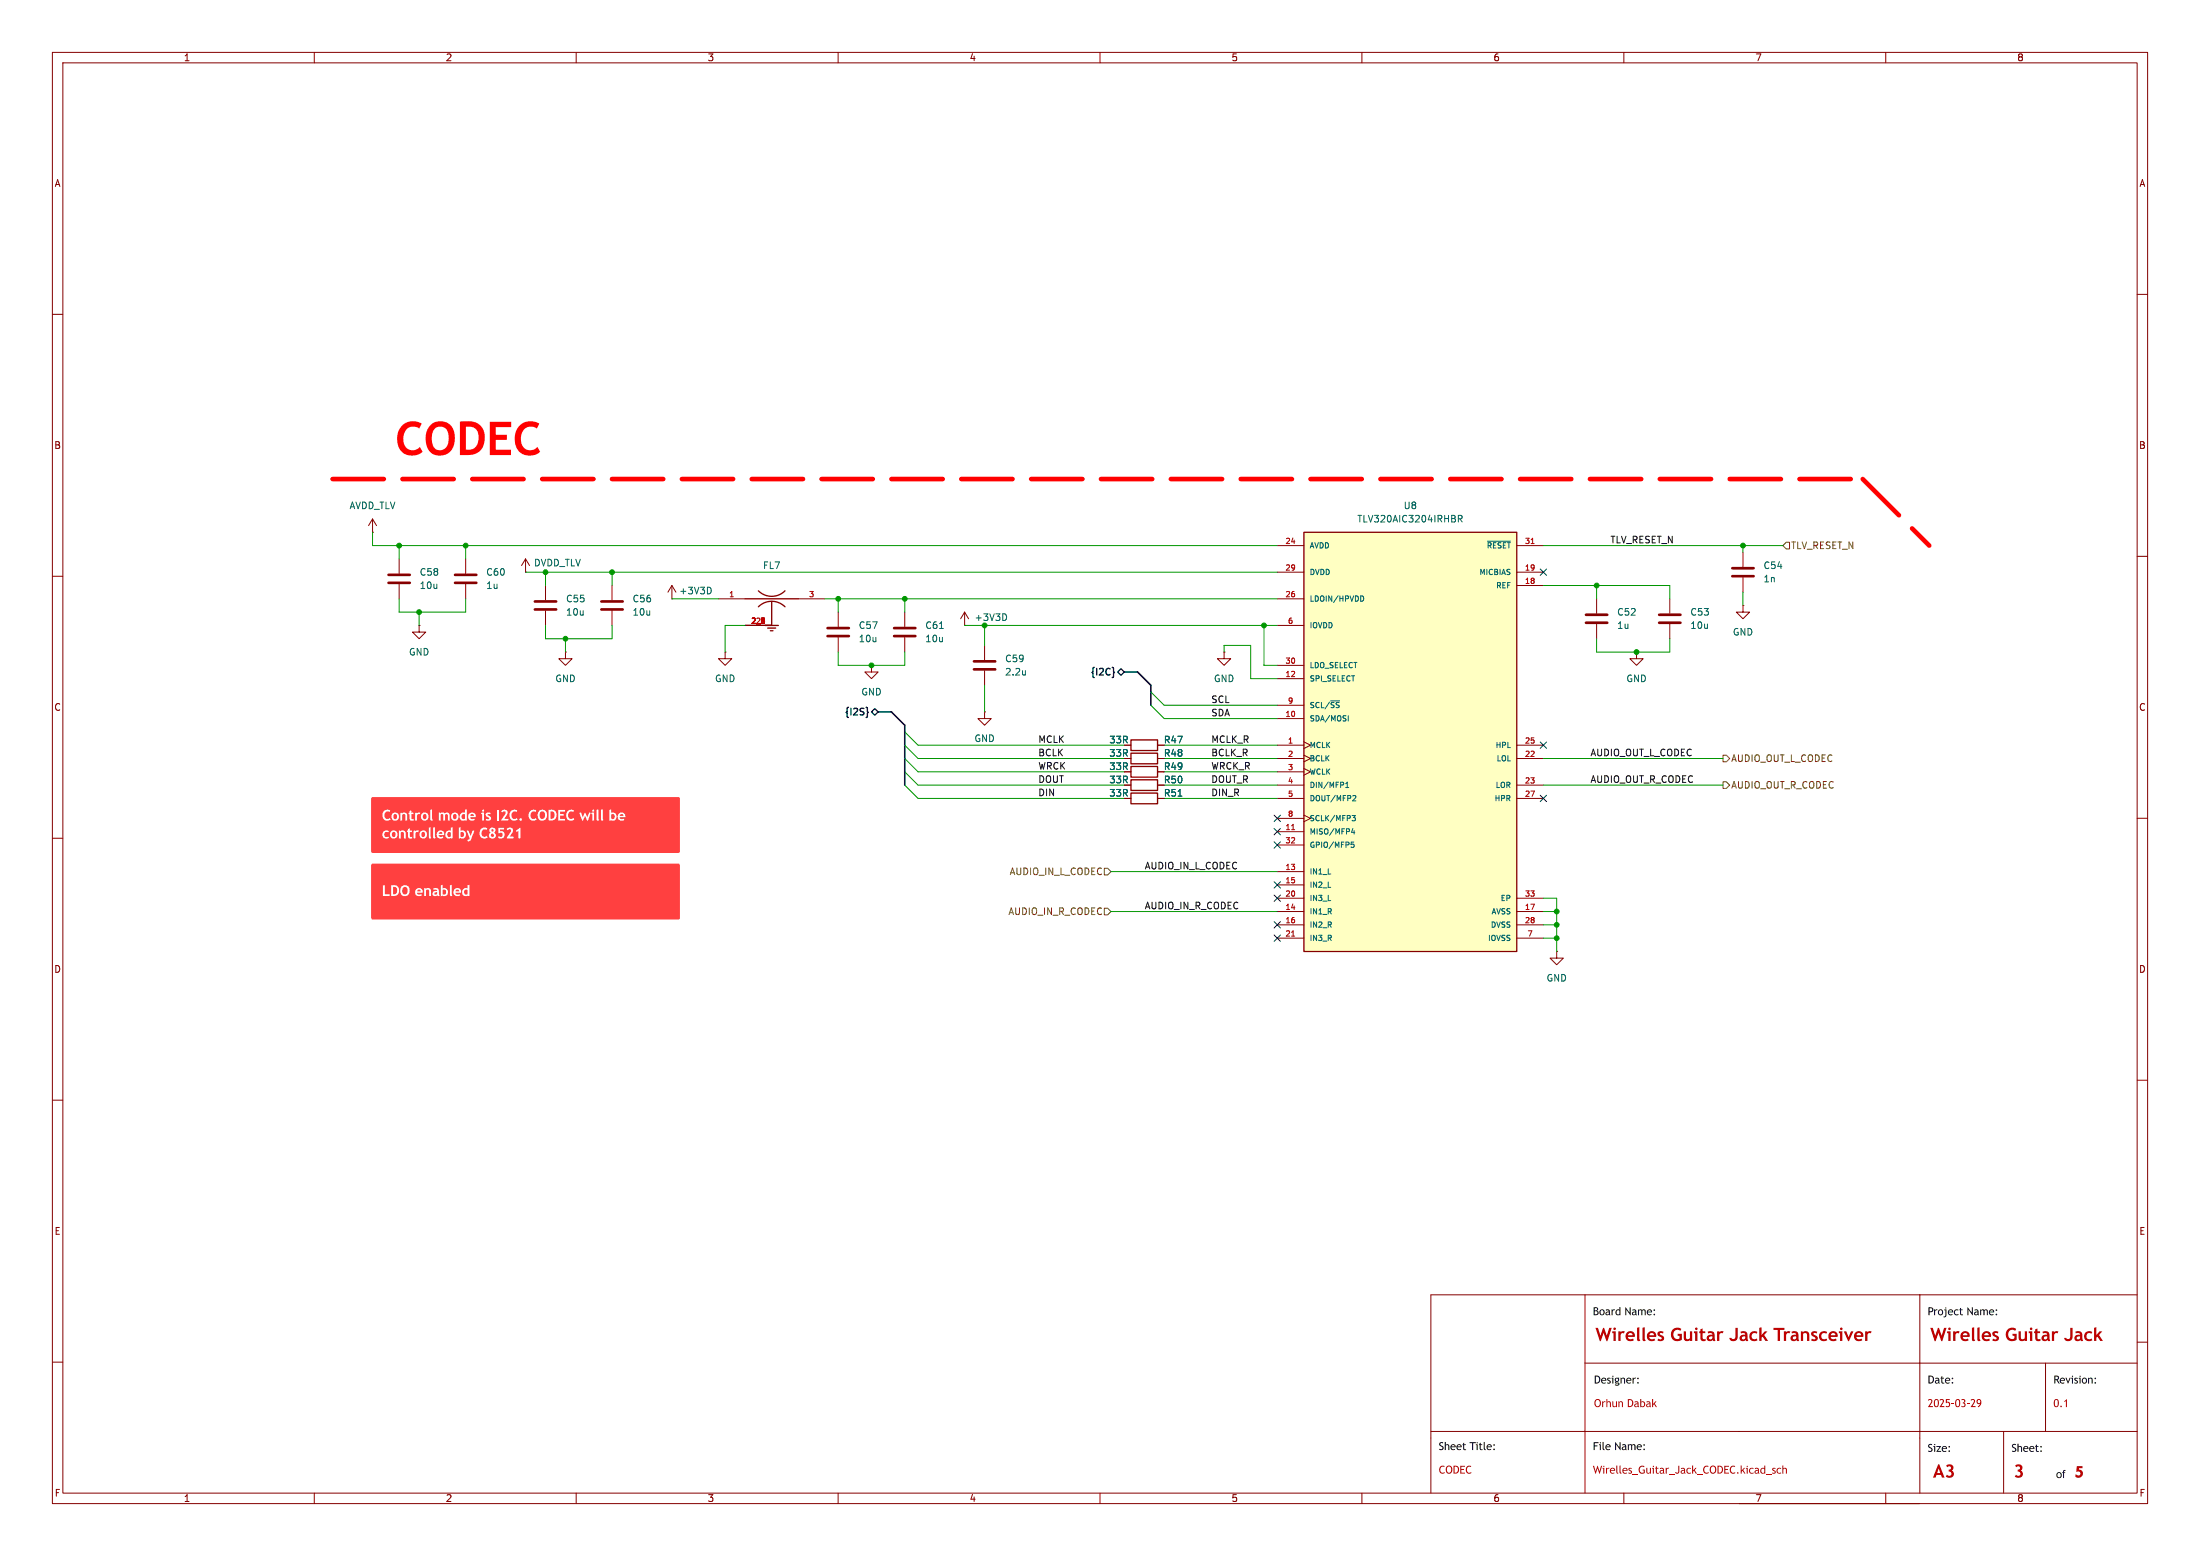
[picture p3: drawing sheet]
<svg xmlns="http://www.w3.org/2000/svg" width="420mm" height="297mm" viewBox="0 0 420 297" stroke-linecap="round" stroke-linejoin="round" font-family="sans-serif">
<g fill="none" stroke="#840000" stroke-width=".19">
<path d="M10 10h400v277h-400zM12 12h396v273h-396zM60 10v2M110 10v2M160 10v2M210 10v2M260 10v2M310 10v2M360 10v2M10 60h2M408 56.2h2M10 110h2"/>
<path d="M408 106.2h2M10 160h2M408 156.2h2M10 210h2M408 206.2h2M10 260h2M302.6 247.2v37.8M366.5 247.1v37.9M408 256.2h2M408 247.1h-134.8v37.9M273.2 273.2h134.8M302.6 260.2h105.4"/>
<path d="M382.5 273.2v11.8M390.5 260.2v13M60 285v2M110 285v2M160 285v2M210 285v2M260 285v2M310 285v2M332 287h34.5M360 285v2"/>
</g>
<g fill="#ff4040">
<path d="M71.1 165.1h58.4v10.2h-58.4z"/>
<path d="M71.1 152.4h58.4v10.2h-58.4z"/>
</g>
<g fill="none" stroke="#840000" stroke-width=".51">
<path d="M74.2 111.3h4M74.2 109.7h4M86.9 111.3h4M86.9 109.7h4M102.1 116.3h4.1M102.1 114.8h4.1M114.8 116.3h4.1M114.8 114.8h4.1M158 119.9h4.1M316.7 118.9h4.1M316.7 117.3h4.1M158 121.4h4.1"/>
<path d="M185.9 127.8h4.1M185.9 126.2h4.1"/>
</g>
<g fill="none" stroke="#840000" stroke-width=".19">
<path d="M71.1 99.1l-.7 1.2M71.1 99.1v2.5M71.1 99.1l.8 1.2M71.1 101.6h.1M76.2 106.7v2.8M76.2 111.5v2.8M80 119.4v1.3h1.3l-1.3 1.2-1.3-1.2h1.3M80 119.4h.1M88.9 106.7v2.8M88.9 111.5v2.8M104.1 111.8v2.8M104.1 116.6v2.8"/>
<path d="M116.8 111.8v2.8M116.8 116.6v2.8M160 116.8v2.8M318.8 114.3v2.8M318.8 119.1v2.8M160 121.7v2.8M188 135.9v1.3h1.2l-1.2 1.2-1.3-1.2h1.3M188 135.9h.1M188 123.2v2.8M188 128v2.8M233.7 124.5v1.2h1.2l-1.2 1.3-1.3-1.3h1.3M233.7 124.5h.1"/>
<path d="M214.6 152.4h1.3M214.6 147.3h1.3M214.6 142.2h1.3M214.6 149.9h1.3M221 152.4h1.2M221 147.3h1.2M221 142.2h1.2M221 149.9h1.2M297.2 181.6v1.3h1.2l-1.2 1.3-1.3-1.3h1.3M297.2 181.6h.1"/>
</g>
<path d="M215.9 151.4h5.1v2h-5.1zM215.9 146.3h5.1v2h-5.1zM215.9 141.2h5.1v2.1h-5.1zM215.9 148.8h5.1v2.1h-5.1z" fill="none" stroke="#840000" stroke-width=".25"/>
<path d="M195.8 128v.8M195.8 128.7l-.1 .1M224.9 152h.7" fill="none" stroke="#006464" stroke-width=".19"/>
<path d="M248.9 101.6h40.7v80h-40.7z" fill="#ffffc2"/>
<path d="M142.2 114.3h10.2M144.8 112.8a3.6 3.6 0 0 0 5.1 0M144.8 115.8a3.6 3.6 0 0 1 5.1 0M146 119.4h2.6M146.6 119.9h1.5M147.3 114.8v4.6M248.9 101.6h40.7v80h-40.7zM147.1 120.4h.5M215.9 143.8h5.1v2h-5.1z" fill="none" stroke="#840000" stroke-width=".25"/>
<g fill="none" stroke="#840000" stroke-width=".19">
<path d="M100.3 109.2h.1M100.3 106.7l-.7 1.3M100.3 106.7v2.5M100.3 106.7l.8 1.3M128.3 114.3h.1M128.3 111.8l.7 1.2M128.3 111.8v2.5M128.3 111.8l-.8 1.2M137.2 114.3h5M142.2 119.4h5.1M152.4 114.3h5.1M172.7 116.8v2.8"/>
<path d="M184.1 119.4h.1M184.1 116.8l.8 1.3M184.1 116.8v2.6M184.1 116.8l-.7 1.3M243.8 109.2h5.1M243.8 104.1h5.1M243.8 114.3h5.1M243.8 119.4h5.1M289.6 111.8h5M289.6 109.2h5M289.6 104.1h5M304.8 114.3v2.8"/>
<path d="M304.8 119.1v2.8M332.7 115.6v1.2h1.3l-1.3 1.3-1.2-1.3h1.2M332.7 115.6h.1M332.7 105.4v2.8M332.7 110.2v2.8M107.9 124.5v1.2h1.3l-1.3 1.3-1.2-1.3h1.2M107.9 124.5h.1M138.4 124.5v1.2h1.3l-1.3 1.3-1.2-1.3h1.2M138.4 124.5h.1M166.4 127v1.3h1.2l-1.2 1.2-1.3-1.2h1.3M166.4 127h.1M172.7 121.7v2.8"/>
<path d="M243.8 137.2h5.1M243.8 129.5h5.1M243.8 127h5.1M243.8 134.6h5.1M312.4 124.5v1.2h1.3l-1.3 1.3-1.3-1.3h1.3M312.4 124.5h.1M214.6 142.2h1.3M214.6 144.8h1.3M214.6 149.9h1.3M214.6 152.4h1.3M214.6 147.3h1.3M221 142.2h1.2"/>
<path d="M221 144.8h1.2M221 149.9h1.2M221 152.4h1.2M221 147.3h1.2M243.8 142.2h5.1M243.8 158.8h5.1M243.8 144.8h5.1M243.8 149.9h5.1M243.8 152.4h5.1M243.8 147.3h5.1M243.8 156.2h5.1M248.9 141.6l1.3 .6-1.3 .7"/>
<path d="M248.9 144.1l1.3 .7-1.3 .6M248.9 146.7l1.3 .6-1.3 .7M248.9 155.6l1.3 .6-1.3 .6M289.6 142.2h5M289.6 144.8h5M289.6 149.9h5M289.6 152.4h5M243.8 166.4h5.1M243.8 174h5.1M243.8 168.9h5.1M243.8 176.5h5.1M243.8 171.5h5.1"/>
<path d="M243.8 179.1h5.1M243.8 161.3h5.1M289.6 174h5M289.6 176.5h5M289.6 171.5h5M289.6 179.1h5"/>
</g>
<g fill="none" stroke="#006464" stroke-width=".19">
<path d="M278.4 99h.6l.1-.2v-.3l-.7-.1v1.2M278.7 99l.4 .6M135.5 112.1l.3 .5-.3 .7M179.4 120h.7M191.9 117.2l.3 .5-.3 .7M260 113.7a.55 .55 0 0 1 .3 .6 .55 .55 0 0 1-.3 .5M283.9 103.3h4.4M254 133.8h1.7M257.4 136.6v1M224.9 152h.7M256.9 150.3h.6M256.9 149.6l.3-.3v1"/>
<path d="M258.1 155.7h.6l-.3 .3 .3 .1v.5h-.5M258.3 158.1l-.3 .8h.6M258.4 151.8l.3 .1 .1 .2-.6 .8h.6M258.5 158.5v.7M258 160.7h.5M258.1 161.1h.2l.2 .2-.1 .4-.3 .1"/>
</g>
<path d="M292.3 103.8h.6M246.6 158.4h.6M246.6 178.7h.6" fill="none" stroke="#a90000" stroke-width=".19"/>
<path d="M170.7 119.9h4.1M302.8 118.9h4M302.8 117.3h4M330.7 110h4.1M330.7 108.5h4.1M170.7 121.4h4.1" fill="none" stroke="#840000" stroke-width=".51"/>
<path d="M341 103.5h.6v1.3h-.6l-.6-.7zM328.9 144.1h.7l.6 .7-.6 .6h-.7zM328.9 149.2h.7l.6 .7-.6 .6h-.7zM210.8 173.4h.7l.6 .6-.6 .6h-.7zM210.8 165.7h.7l.6 .7-.6 .6h-.7z" fill="none" stroke="#725600" stroke-width=".19"/>
<path d="M165.4 135l.2 .2v.6l.2 .2-.2 .2v.6l-.2 .1M166.4 135.9l.6-.6 .6 .6-.6 .6zM212.5 127.5l.1 .7 .2 .2-.2 .1-.1 .8M213.4 128.3l.6-.7 .6 .7-.6 .6z" fill="none" stroke="#000084" stroke-width=".25"/>
<path d="M71.1 152.4h58.4v10.2h-58.4zM71.1 165.1h58.4v10.2h-58.4z" fill="none" stroke="#ff4040" stroke-width=".51"/>
<path d="M63.5 91.4h292.1M355.6 91.4l12.7 12.7" fill="none" stroke="#f00" stroke-width=".89" stroke-dasharray="9.8 3.6"/>
<path d="M167.6 135.9h2.6l2.5 2.5v11.5M214.6 128.3h2.6l2.5 2.5v3.8" fill="none" stroke="#000084" stroke-width=".3"/>
<g fill="none" stroke="#009600" stroke-width=".19">
<path d="M71.1 101.6v2.5h172.7M76.2 114.3v2.5h12.7v-2.5M76.2 104.1v2.6M80 116.8v2.6M88.9 104.1v2.6M100.3 109.2h143.5M104.1 119.4v2.5h12.7v-2.5M104.1 109.2v2.6M116.8 109.2v2.6M128.3 114.3h8.9M142.2 119.4h-3.8v5.1M157.5 114.3h86.3"/>
<path d="M160 114.3v2.5M172.7 114.3v2.5M184.1 119.4h59.7M188 119.4v3.8M241.3 119.4v7.6h2.5M294.6 104.1h45.8M294.6 111.8h24.2v2.5M304.8 111.8v2.5M332.7 104.1v1.3M332.7 113v2.6M107.9 121.9v2.6M160 124.5v2.5h12.7v-2.5"/>
<path d="M172.7 139.7l2.6 2.5h39.3M188 130.8v5.1M219.7 132.1l2.5 2.5h21.6M219.7 134.6l2.5 2.6h21.6M233.7 124.5v-1.3h5.1v6.3h5M304.8 121.9v2.6h14v-2.6M172.7 142.2l2.6 2.6h39.3M172.7 147.3l2.6 2.6h39.3M172.7 149.9l2.6 2.5h39.3M172.7 144.8l2.6 2.5h39.3M222.2 144.8h21.6M222.2 142.2h21.6"/>
<path d="M222.2 149.9h21.6M222.2 152.4h21.6M222.2 147.3h21.6M294.6 144.8h34.3M294.6 149.9h34.3M212.1 174h31.7M212.1 166.4h31.7M294.6 171.5h2.6v10.1M294.6 174h2.6M294.6 176.5h2.6M294.6 179.1h2.6"/>
</g>
<g fill="none" stroke="#000084" stroke-width=".19">
<path d="M294 108.6l1.2 1.2M295.2 108.6l-1.2 1.2M243.2 158.1l1.2 1.3M243.2 155.6l1.2 1.2M244.4 158.1l-1.2 1.3M244.4 155.6l-1.2 1.2M294 141.6l1.2 1.2M294 151.8l1.2 1.2M295.2 141.6l-1.2 1.2M295.2 151.8l-1.2 1.2M243.2 168.3l1.2 1.2M243.2 175.9l1.2 1.2"/>
<path d="M243.2 178.5l1.2 1.2M243.2 170.8l1.2 1.3M243.2 160.7l1.2 1.2M244.4 168.3l-1.2 1.2M244.4 175.9l-1.2 1.2M244.4 178.5l-1.2 1.2M244.4 170.8l-1.2 1.3M244.4 160.7l-1.2 1.2"/>
</g>
<g fill="#009600" stroke="#009600" stroke-width=".19">
<circle cx="188" cy="119.4" r=".46"/>
<circle cx="297.2" cy="176.5" r=".46"/>
<circle cx="241.3" cy="119.4" r=".46"/>
<circle cx="297.2" cy="179.1" r=".46"/>
<circle cx="104.1" cy="109.2" r=".46"/>
<circle cx="76.2" cy="104.1" r=".46"/>
<circle cx="88.9" cy="104.1" r=".46"/>
<circle cx="80" cy="116.8" r=".46"/>
<circle cx="116.8" cy="109.2" r=".46"/>
<circle cx="297.2" cy="174" r=".46"/>
<circle cx="312.4" cy="124.5" r=".46"/>
<circle cx="304.8" cy="111.8" r=".46"/>
<circle cx="332.7" cy="104.1" r=".46"/>
<circle cx="172.7" cy="114.3" r=".46"/>
<circle cx="160" cy="114.3" r=".46"/>
<circle cx="107.9" cy="121.9" r=".46"/>
<circle cx="166.4" cy="127" r=".46"/>
</g>
<text font-size="8.8" fill="#f00" x="75.5" y="89.4">CODEC</text>
<g font-size="3.5" fill="#c20000">
<text x="304.6" y="257">Wirelles Guitar Jack Transceiver</text>
<text x="368.5" y="257">Wirelles Guitar Jack</text>
<text x="369" y="283.1">A3</text>
<text x="384.4" y="283.1">3</text>
<text x="396" y="282.9">5</text>
</g>
<g font-size="2.8" fill="#fff">
<text x="72.9" y="157.4">Control mode is I2C. CODECwill be</text>
<text x="72.9" y="160.9">controlled by C8521</text>
<text x="72.9" y="171.8">LDOenabled</text>
</g>
<g font-size="2.1">
<text x="304.1" y="251.7">Board Name:</text>
<text x="368" y="251.7">Project Name:</text>
<text x="304.3" y="264.7">Designer:</text>
<text x="368" y="264.7">Date:</text>
<text x="392" y="264.7">Revision:</text>
<text x="274.7" y="277.4">Sheet Title:</text>
<text x="304.1" y="277.4">File Name:</text>
<text x="368" y="277.7">Size:</text>
<text x="384" y="277.7">Sheet:</text>
<text x="392.5" y="282.7">of</text>
</g>
<g font-size="2.1" fill="#c20000">
<text x="304.3" y="269.2">Orhun Dabak</text>
<text x="368" y="269.2">2025-03-29</text>
<text x="392" y="269.2">0.1</text>
<text x="274.7" y="281.9">CODEC</text>
<text x="304.1" y="281.9">Wirelles_Guitar_Jack_CODEC.kicad_sch</text>
</g>
<g font-size="1.8" fill="#840000">
<text x="35" y="11.9">1</text>
<text x="85" y="11.9">2</text>
<text x="135" y="11.9">3</text>
<text x="185" y="11.9">4</text>
<text x="235" y="11.9">5</text>
<text x="285" y="11.9">6</text>
<text x="335" y="11.9">7</text>
<text x="385" y="11.9">8</text>
<text x="10.3" y="35.9">A</text>
<text x="408.3" y="35.9">A</text>
<text x="10.3" y="85.9">B</text>
<text x="408.2" y="85.9">B</text>
<text x="10.3" y="135.9">C</text>
<text x="408.2" y="135.9">C</text>
<text x="10.3" y="185.9">D</text>
<text x="408.2" y="185.9">D</text>
<text x="10.3" y="235.9">E</text>
<text x="408.3" y="235.9">E</text>
<text x="10.3" y="285.9">F</text>
<text x="35" y="286.9">1</text>
<text x="85" y="286.9">2</text>
<text x="135" y="286.9">3</text>
<text x="185" y="286.9">4</text>
<text x="235" y="286.9">5</text>
<text x="285" y="286.9">6</text>
<text x="335" y="286.9">7</text>
<text x="385" y="286.9">8</text>
<text x="408.3" y="285.9">F</text>
</g>
<g font-size="1.8" fill="#006464">
<text x="66.6" y="97.4">AVDD_TLV</text>
<text x="259" y="99.9">TLV320AIC3204IRHBR</text>
<text x="267.9" y="97.4">U8</text>
<text x="80" y="110.1">C58</text>
<text x="80" y="112.6">10u</text>
<text x="92.7" y="112.6">1u</text>
<text x="92.7" y="110.1">C60</text>
<text x="101.8" y="108.3">DVDD_TLV</text>
<text x="129.6" y="113.6">+3V3D</text>
<text x="145.6" y="108.8">FL7</text>
<text x="336.6" y="108.8">C54</text>
<text x="336.6" y="111.4">1n</text>
<text x="108" y="115.2">C55</text>
<text x="108" y="117.7">10u</text>
<text x="120.7" y="115.2">C56</text>
<text x="120.7" y="117.7">10u</text>
<text x="186" y="118.7">+3V3D</text>
<text x="308.6" y="117.7">C52</text>
<text x="322.6" y="117.7">C53</text>
<text x="78" y="125.3">GND</text>
<text x="163.8" y="120.2">C57</text>
<text x="163.8" y="122.8">10u</text>
<text x="176.5" y="120.2">C61</text>
<text x="176.5" y="122.8">10u</text>
<text x="308.6" y="120.2">1u</text>
<text x="322.6" y="120.2">10u</text>
<text x="330.7" y="121.5">GND</text>
<text x="105.9" y="130.4">GND</text>
<text x="136.4" y="130.4">GND</text>
<text x="191.8" y="126.6">C59</text>
<text x="191.8" y="129.1">2.2u</text>
<text x="231.6" y="130.4">GND</text>
<text x="310.4" y="130.4">GND</text>
<text x="164.3" y="132.9">GND</text>
<text x="185.9" y="141.8">GND</text>
<text x="211.7" y="142.1">33R</text>
<text x="222.1" y="142.1">R47</text>
<text x="211.7" y="147.2">33R</text>
<text x="211.7" y="149.7">33R</text>
<text x="211.7" y="144.6">33R</text>
<text x="222.1" y="147.2">R49</text>
<text x="222.1" y="149.7">R50</text>
<text x="222.1" y="144.6">R48</text>
<text x="211.7" y="152.2">33R</text>
<text x="222.1" y="152.2">R51</text>
<text x="295.1" y="187.6">GND</text>
</g>
<g font-size="1.8" fill="#0f0f0f">
<text x="307.3" y="103.8">TLV_RESET_N</text>
<text x="231.1" y="136.8">SDA</text>
<text x="231.1" y="134.3">SCL</text>
<text x="198.1" y="141.9">MCLK</text>
<text x="231.1" y="141.9">MCLK_R</text>
<text x="198.1" y="147">WRCK</text>
<text x="198.1" y="149.5">DOUT</text>
<text x="198.1" y="144.4">BCLK</text>
<text x="231.1" y="144.4">BCLK_R</text>
<text x="231.1" y="149.5">DOUT_R</text>
<text x="231.1" y="147">WRCK_R</text>
<text x="303.5" y="144.4">AUDIO_OUT_L_CODEC</text>
<text x="303.5" y="149.5">AUDIO_OUT_R_CODEC</text>
<text x="198.1" y="152.1">DIN</text>
<text x="231.1" y="152.1">DIN_R</text>
<text x="218.4" y="166">AUDIO_IN_L_CODEC</text>
<text x="218.4" y="173.6">AUDIO_IN_R_CODEC</text>
</g>
<g font-size="1.8" fill="#725600">
<text x="341.8" y="105">TLV_RESET_N</text>
<text x="330.4" y="145.6">AUDIO_OUT_L_CODEC</text>
<text x="330.4" y="150.7">AUDIO_OUT_R_CODEC</text>
<text x="192.6" y="167.2">AUDIO_IN_L_CODEC</text>
<text x="192.4" y="174.9">AUDIO_IN_R_CODEC</text>
</g>
<g font-size="1.8" fill="#000084">
<text x="207.9" y="129.3">{I2C}</text>
<text x="161" y="136.9">{I2S}</text>
</g>
<g font-size="1.4" fill="#a90000">
<text x="245.3" y="103.9">24</text>
<text x="291" y="103.9">31</text>
<text x="245.3" y="109">29</text>
<text x="291" y="111.5">18</text>
<text x="291" y="109">19</text>
<text x="139.1" y="114">1</text>
<text x="143.3" y="119.1">2_1</text>
<text x="144.2" y="119.1">22</text>
<text x="144.9" y="119.1">5</text>
<text x="154.3" y="114">3</text>
<text x="245.3" y="114">26</text>
<text x="245.8" y="119.1">6</text>
<text x="245.3" y="129.3">12</text>
<text x="245.3" y="126.7">30</text>
<text x="245.3" y="136.9">10</text>
<text x="245.8" y="134.4">9</text>
<text x="245.8" y="142">1</text>
<text x="291" y="142">25</text>
<text x="245.8" y="144.5">2</text>
<text x="245.8" y="147.1">3</text>
<text x="245.8" y="149.6">4</text>
<text x="291" y="144.5">22</text>
<text x="291" y="149.6">23</text>
<text x="245.8" y="152.1">5</text>
<text x="245.8" y="156">8</text>
<text x="291" y="152.1">27</text>
<text x="245.3" y="158.5">11</text>
<text x="245.3" y="161">32</text>
<text x="245.3" y="166.1">13</text>
<text x="245.3" y="173.7">14</text>
<text x="245.3" y="168.7">15</text>
<text x="245.3" y="171.2">20</text>
<text x="291" y="173.7">17</text>
<text x="291" y="171.2">33</text>
<text x="245.3" y="176.3">16</text>
<text x="245.3" y="178.8">21</text>
<text x="291" y="176.3">28</text>
<text x="291.5" y="178.8">7</text>
</g>
<g font-size="1.4" fill="#006464">
<text x="249.9" y="104.9">AVDD</text>
<text x="283.7" y="104.9">~{RESET}</text>
<text x="249.9" y="110">DVDD</text>
<text x="282.3" y="110">MICBIAS</text>
<text x="285.5" y="112.5">REF</text>
<text x="249.9" y="115">LDOIN/HPVDD</text>
<text x="249.9" y="120.1">IOVDD</text>
<text x="249.9" y="130.3">SPI_SELECT</text>
<text x="249.9" y="127.7">LDO_SELECT</text>
<text x="249.9" y="137.9">SDA/MOSI</text>
<text x="249.9" y="135.4">SCL/~{SS}</text>
<text x="249.9" y="143">MCLK</text>
<text x="285.4" y="143">HPL</text>
<text x="249.9" y="145.5">BCLK</text>
<text x="249.9" y="148.1">WCLK</text>
<text x="285.6" y="145.5">LOL</text>
<text x="249.9" y="150.6">DIN/MFP1</text>
<text x="249.9" y="153.1">DOUT/MFP2</text>
<text x="285.2" y="153.1">HPR</text>
<text x="285.4" y="150.6">LOR</text>
<text x="249.9" y="159.5">MISO/MFP4</text>
<text x="249.9" y="156.9">SCLK/MFP3</text>
<text x="249.9" y="167.1">IN1_L</text>
<text x="249.9" y="162">GPIO/MFP5</text>
<text x="249.9" y="169.6">IN2_L</text>
<text x="249.9" y="172.2">IN3_L</text>
<text x="286.4" y="172.2">EP</text>
<text x="249.9" y="174.7">IN1_R</text>
<text x="249.9" y="177.3">IN2_R</text>
<text x="249.9" y="179.8">IN3_R</text>
<text x="283.9" y="179.8">IOVSS</text>
<text x="284.5" y="177.3">DVSS</text>
<text x="284.6" y="174.7">AVSS</text>
</g>
</svg>
